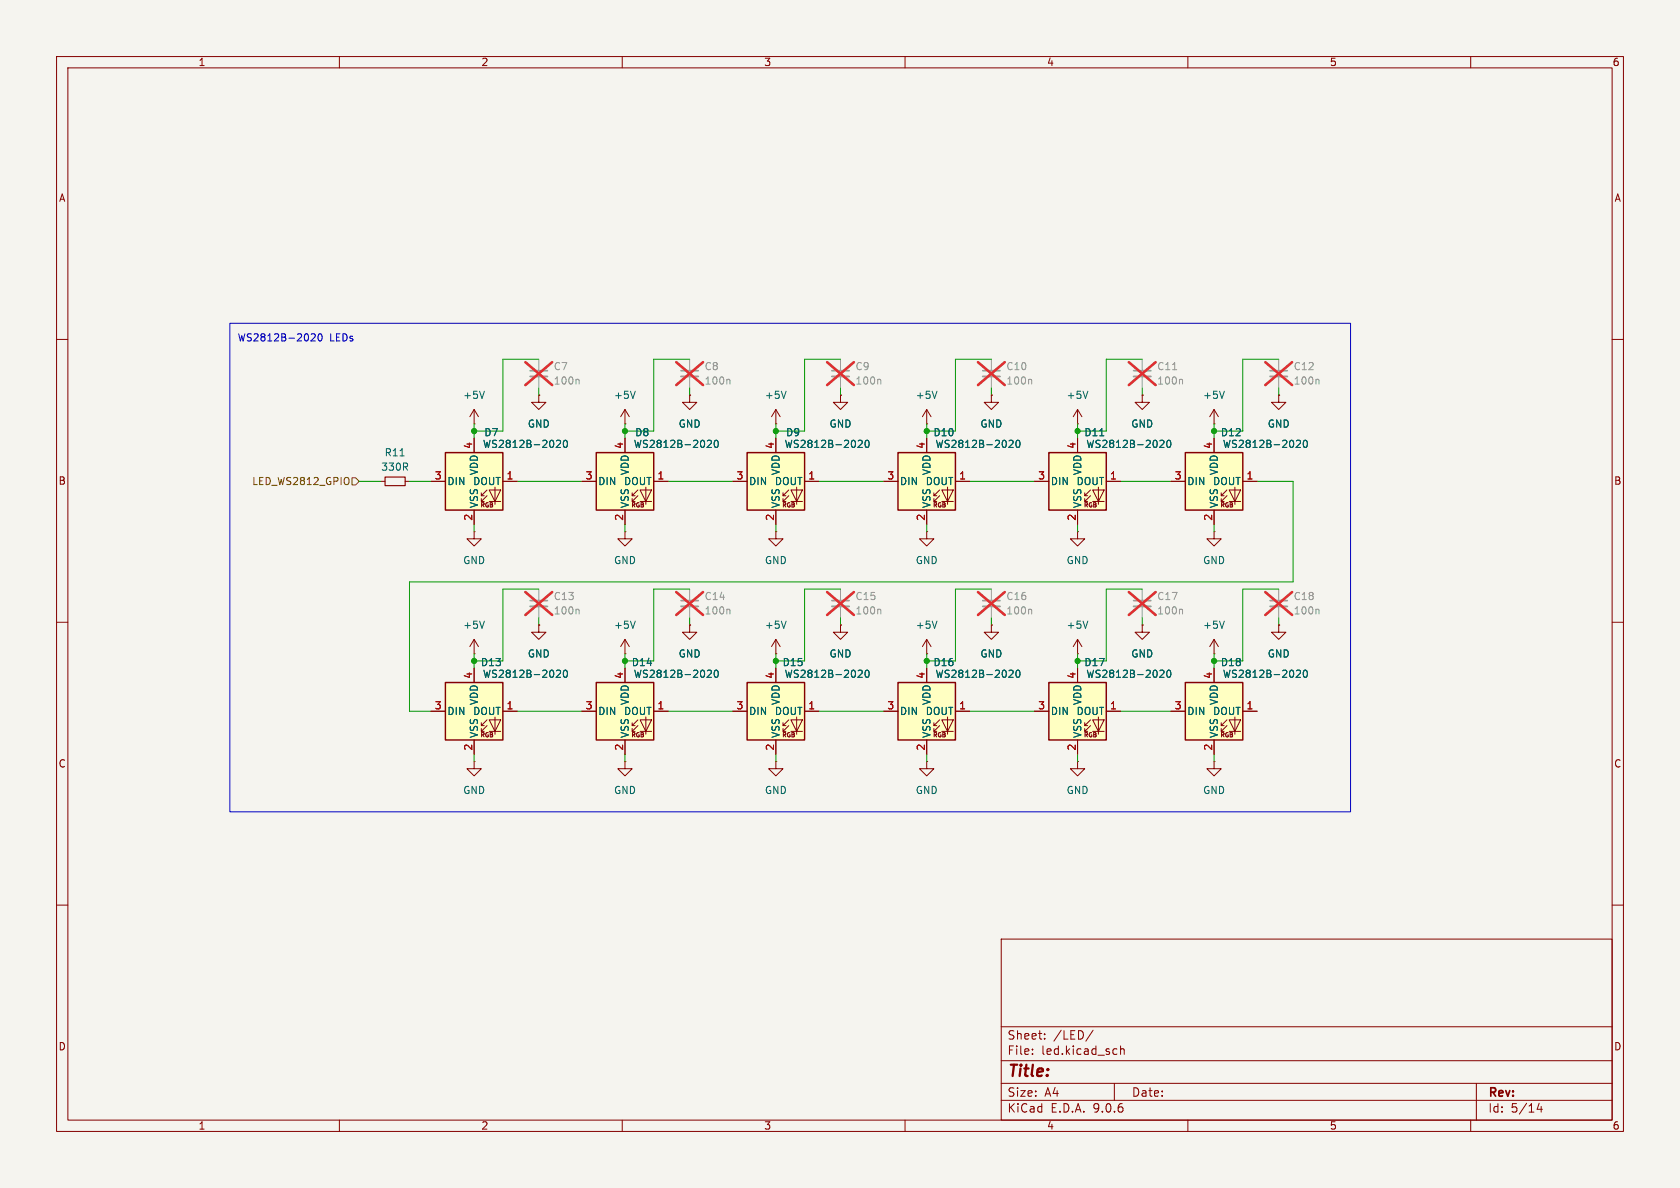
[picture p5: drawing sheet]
<svg xmlns="http://www.w3.org/2000/svg" width="297mm" height="210mm" viewBox="0 0 297 210" stroke-linecap="round" stroke-linejoin="round" font-family="sans-serif">
<path d="M0 0h297v210h-297z" fill="#f5f4ef" stroke="#f5f4ef" stroke-width=".18"/>
<g fill="none" stroke="#840000" stroke-width=".18">
<path d="M10 10h277v190h-277zM12 12h273v186h-273zM60 10v2M110 10v2M160 10v2M210 10v2M260 10v2M10 60h2M285 60h2M83.8 94v1.3h1.3l-1.3 1.2-1.3-1.2h1.3M83.8 94h.1M10 110h2"/>
<path d="M83.8 115.6h.1M83.8 113l-.7 1.3M83.8 113l.8 1.3M83.8 113v2.6M285 110h2M10 160h2M177 166h108v32h-108zM285 160h2M60 198v2M110 198v2M160 198v2M177 194.5h108"/>
<path d="M177 191.5h108M177 187.5h108M177 181.5h108M182.5 186.3v.1M182.5 185.5v.1M184.7 183.6v.1M184.7 182.8v.1M193.2 182.1l-1.2 2M197 191.5v3M197.3 185.4l.2 .1M197.5 186.3l-.2 .1M198.1 184.9v1.5"/>
<path d="M198.1 185.5l.2-.1 .4 .1v.9M210 198v2M260 198v2M261 191.5v6.5M272.1 195l-.4 1.1h1M272.5 195.6v1"/>
</g>
<path d="M85.6 109.8l-.4 1.3" fill="none" stroke="#006464" stroke-width=".18"/>
<path d="M78.7 120.7h10.2v10.1h-10.2z" fill="#ffffc2"/>
<g fill="none" stroke="#840000" stroke-width=".18">
<path d="M83.8 74.9h.1M83.8 72.4v2.5M83.8 72.4l-.7 1.3M83.8 72.4l.8 1.3M95.2 69.9v1.2h1.3l-1.3 1.3-1.2-1.3h1.2M95.2 69.9h.1M67.3 85.1h.8M71.6 85.1h.8M83.8 118.1v2.6M95.2 110.5v1.3h1.3l-1.3 1.2-1.2-1.2h1.2M95.2 110.5h.1M110.5 115.6h.1"/>
<path d="M110.5 113l-.8 1.3M110.5 113l.8 1.3M110.5 113v2.6M76.2 125.7h2.5M83.8 130.8v2.6M85.1 128.3h.5M85.1 129.3h.5M86.1 127.3l-1 1v-.5M86.1 128.3l-1 1v-.5M86.5 127.3h2l-1 2zM86.5 129.3h2M87.5 126.7v3.1"/>
<path d="M88.9 125.7h2.5"/>
</g>
<path d="M78.7 120.7h10.2v10.1h-10.2z" fill="none" stroke="#840000" stroke-width=".25"/>
<path d="M85.6 69.2l-.4 1.2M70.7 80.6h.8M98.4 118.6l.5-.1 .2 .3-.8 .9h.8M99.7 118.6l.2-.1a.68 .68 0 0 1 .4 .6 .68 .68 0 0 1-.4 .6l-.2-.1-.1-.3zM112.3 109.8l-.4 1.3" fill="none" stroke="#006464" stroke-width=".18"/>
<path d="M68.1 84.3h3.5v1.6h-3.5z" fill="none" stroke="#840000" stroke-width=".2"/>
<path d="M93.7 65.5h3.1M93.7 106.2h3.1M120.4 106.2h3" fill="none" stroke="#9c9b98" stroke-width=".3"/>
<path d="M93.7 66.5h3.1M93.7 107.2h3.1M120.4 107.2h3" fill="none" stroke="#9c9b98" stroke-width=".33"/>
<path d="M95.2 63.5v2M95.2 66.5v2.1M95.2 104.1v2.1M95.2 107.2v2M121.9 104.1v2.1M121.9 107.2v2" fill="none" stroke="#9c9b98" stroke-width=".18"/>
<path d="M102.2 67l.2 .2v.7M102.2 107.7l.2 .2v.6M128.9 107.7l.1 .2v.6" fill="none" stroke="#939391" stroke-width=".18"/>
<path d="M92.9 64l4.7 4.1M97.6 64l-4.7 4.1M92.9 104.7l4.7 4M97.6 104.7l-4.7 4M119.6 104.7l4.7 4M124.3 104.7l-4.7 4" fill="none" stroke="#e12e31" stroke-width=".46"/>
<path d="M78.7 80h10.2v10.2h-10.2z" fill="#ffffc2"/>
<g fill="none" stroke="#840000" stroke-width=".18">
<path d="M83.8 77.5v2.5M76.2 85.1h2.5M83.8 90.2v2.5M85.1 87.6h.5M85.1 88.6h.5M86.1 86.6l-1 1v-.5M86.1 87.6l-1 1v-.5M86.5 86.6h2l-1 2zM86.5 88.6h2M87.5 86.1v3.1M88.9 85.1h2.5M83.8 134.6v1.3h1.3l-1.3 1.3-1.3-1.3h1.3"/>
<path d="M83.8 134.6h.1M163.8 134.6v1.3h1.3l-1.3 1.3-1.2-1.3h1.2M163.8 134.6h.1M190.5 134.6v1.3h1.3l-1.3 1.3-1.3-1.3h1.3M190.5 134.6h.1"/>
</g>
<path d="M78.7 80h10.2v10.2h-10.2z" fill="none" stroke="#840000" stroke-width=".25"/>
<path d="M98.4 77.9l.5-.1 .2 .4-.8 .9h.8M99.7 77.9l.2-.1a.68 .68 0 0 1 .4 .7 .68 .68 0 0 1-.4 .6l-.2-.1-.1-.4z" fill="none" stroke="#006464" stroke-width=".18"/>
<path d="M173.7 65.5h3.1" fill="none" stroke="#9c9b98" stroke-width=".3"/>
<path d="M173.7 66.5h3.1" fill="none" stroke="#9c9b98" stroke-width=".33"/>
<path d="M175.3 63.5v2M175.3 66.5v2.1" fill="none" stroke="#9c9b98" stroke-width=".18"/>
<path d="M182.2 67l.2 .2v.7" fill="none" stroke="#939391" stroke-width=".18"/>
<path d="M172.9 64l4.7 4.1M177.6 64l-4.7 4.1" fill="none" stroke="#e12e31" stroke-width=".46"/>
<path d="M185.4 120.7h10.2v10.1h-10.2z" fill="#ffffc2"/>
<g fill="none" stroke="#840000" stroke-width=".18">
<path d="M175.3 110.5v1.3h1.2l-1.2 1.2-1.3-1.2h1.3M175.3 110.5h.1M190.5 118.1v2.6M201.9 110.5v1.3h1.3l-1.3 1.2-1.2-1.2h1.2M201.9 110.5h.1M182.9 125.7h2.5M190.5 130.8v2.6M191.8 128.3h.5M191.8 129.3h.5M192.8 127.3l-1 1v-.5M192.8 128.3l-1 1v-.5M193.2 127.3h2l-1 2z"/>
<path d="M193.2 129.3h2M194.2 126.7v3.1M195.6 125.7h2.5"/>
</g>
<path d="M185.4 120.7h10.2v10.1h-10.2z" fill="none" stroke="#840000" stroke-width=".25"/>
<path d="M205.1 118.6l.4-.1 .3 .3-.8 .9h.8M206.4 118.6l.2-.1a.68 .68 0 0 1 .4 .6 .68 .68 0 0 1-.4 .6l-.2-.1-.1-.3z" fill="none" stroke="#006464" stroke-width=".18"/>
<path d="M158.7 120.7h10.2v10.1h-10.2z" fill="#ffffc2"/>
<path d="M163.8 118.1v2.6M156.2 125.7h2.5M163.8 130.8v2.6M165.1 128.3h.5M165.1 129.3h.5M166.1 127.3l-1 1v-.5M166.1 128.3l-1 1v-.5M166.5 127.3h2l-1 2zM166.5 129.3h2M167.5 126.7v3.1M168.9 125.7h2.5" fill="none" stroke="#840000" stroke-width=".18"/>
<path d="M158.7 120.7h10.2v10.1h-10.2z" fill="none" stroke="#840000" stroke-width=".25"/>
<path d="M178.4 118.6l.5-.1 .2 .3-.8 .9h.8M179.7 118.6l.2-.1a.68 .68 0 0 1 .4 .6 .68 .68 0 0 1-.4 .6l-.2-.1-.1-.3z" fill="none" stroke="#006464" stroke-width=".18"/>
<path d="M200.4 65.5h3.1M224.5 65.5h3.1" fill="none" stroke="#9c9b98" stroke-width=".3"/>
<path d="M200.4 66.5h3.1M224.5 66.5h3.1" fill="none" stroke="#9c9b98" stroke-width=".33"/>
<path d="M201.9 63.5v2M201.9 66.5v2.1M226.1 63.5v2M226.1 66.5v2.1" fill="none" stroke="#9c9b98" stroke-width=".18"/>
<path d="M207.3 65.4h.7M208.9 67l.2 .2v.7M233 67l.2 .2v.7" fill="none" stroke="#939391" stroke-width=".18"/>
<path d="M199.6 64l4.7 4.1M204.3 64l-4.7 4.1M223.7 64l4.7 4.1M228.4 64l-4.7 4.1" fill="none" stroke="#e12e31" stroke-width=".46"/>
<path d="M209.5 80h10.2v10.2h-10.2z" fill="#ffffc2"/>
<g fill="none" stroke="#840000" stroke-width=".18">
<path d="M214.6 74.9h.1M214.6 72.4v2.5M214.6 77.5v2.5M214.6 72.4l-.7 1.3M214.6 72.4l.8 1.3M226.1 69.9v1.2h1.2l-1.2 1.3-1.3-1.3h1.3M226.1 69.9h.1M207 85.1h2.5M214.6 94v1.3h1.3l-1.3 1.2-1.2-1.2h1.2M214.6 94h.1M214.6 90.2v2.5M215.9 87.6h.5"/>
<path d="M215.9 88.6h.5M216.9 86.6l-1 1v-.5M216.9 87.6l-1 1v-.5M217.3 86.6h2l-1 2zM217.3 88.6h2M218.3 86.1v3.1M219.7 85.1h2.5M214.6 115.6h.1M214.6 113v2.6M214.6 113l-.7 1.3M214.6 113l.8 1.3"/>
</g>
<path d="M209.5 80h10.2v10.2h-10.2z" fill="none" stroke="#840000" stroke-width=".25"/>
<path d="M216.4 69.2l-.4 1.2M229.2 77.9l.5-.1 .2 .4-.8 .9h.8M230.5 77.9l.2-.1a.68 .68 0 0 1 .4 .7 .68 .68 0 0 1-.4 .6l-.2-.1-.1-.4zM216.4 109.8l-.4 1.3" fill="none" stroke="#006464" stroke-width=".18"/>
<path d="M200.4 106.2h3.1M224.5 106.2h3.1" fill="none" stroke="#9c9b98" stroke-width=".3"/>
<path d="M200.4 107.2h3.1M224.5 107.2h3.1" fill="none" stroke="#9c9b98" stroke-width=".33"/>
<path d="M201.9 104.1v2.1M201.9 107.2v2M226.1 104.1v2.1M226.1 107.2v2" fill="none" stroke="#9c9b98" stroke-width=".18"/>
<path d="M208.9 107.7l.2 .2v.6M233 107.7l.2 .2v.6" fill="none" stroke="#939391" stroke-width=".18"/>
<path d="M199.6 104.7l4.7 4M204.3 104.7l-4.7 4M223.7 104.7l4.7 4M228.4 104.7l-4.7 4" fill="none" stroke="#e12e31" stroke-width=".46"/>
<path d="M209.5 120.7h10.2v10.1h-10.2z" fill="#ffffc2"/>
<g fill="none" stroke="#840000" stroke-width=".18">
<path d="M163.8 94v1.3h1.3l-1.3 1.2-1.2-1.2h1.2M163.8 94h.1M190.5 94v1.3h1.3l-1.3 1.2-1.3-1.2h1.3M190.5 94h.1M163.8 115.6h.1M163.8 113l-.7 1.3M163.8 113l.8 1.3M163.8 113v2.6M190.5 115.6h.1M190.5 113l-.8 1.3M190.5 113l.8 1.3M190.5 113v2.6"/>
<path d="M214.6 118.1v2.6M226.1 110.5v1.3h1.2l-1.2 1.2-1.3-1.2h1.3M226.1 110.5h.1M207 125.7h2.5M214.6 134.6v1.3h1.3l-1.3 1.3-1.2-1.3h1.2M214.6 134.6h.1M214.6 130.8v2.6M215.9 128.3h.5M215.9 129.3h.5M216.9 127.3l-1 1v-.5M216.9 128.3l-1 1v-.5M217.3 127.3h2l-1 2z"/>
<path d="M217.3 129.3h2M218.3 126.7v3.1M219.7 125.7h2.5"/>
</g>
<path d="M209.5 120.7h10.2v10.1h-10.2z" fill="none" stroke="#840000" stroke-width=".25"/>
<path d="M165.6 109.8l-.4 1.3M192.3 109.8l-.4 1.3M229.2 118.6l.5-.1 .2 .3-.8 .9h.8M230.5 118.6l.2-.1a.68 .68 0 0 1 .4 .6 .68 .68 0 0 1-.4 .6l-.2-.1-.1-.3z" fill="none" stroke="#006464" stroke-width=".18"/>
<path d="M173.7 106.2h3.1" fill="none" stroke="#9c9b98" stroke-width=".3"/>
<path d="M173.7 107.2h3.1" fill="none" stroke="#9c9b98" stroke-width=".33"/>
<path d="M175.3 104.1v2.1M175.3 107.2v2" fill="none" stroke="#9c9b98" stroke-width=".18"/>
<path d="M182.2 107.7l.2 .2v.6" fill="none" stroke="#939391" stroke-width=".18"/>
<path d="M172.9 104.7l4.7 4M177.6 104.7l-4.7 4" fill="none" stroke="#e12e31" stroke-width=".46"/>
<path d="M158.7 80h10.2v10.2h-10.2z" fill="#ffffc2"/>
<g fill="none" stroke="#840000" stroke-width=".18">
<path d="M163.8 74.9h.1M163.8 72.4v2.5M163.8 77.5v2.5M163.8 72.4l-.7 1.3M163.8 72.4l.8 1.3M156.2 85.1h2.5M163.8 90.2v2.5M165.1 87.6h.5M165.1 88.6h.5M166.1 86.6l-1 1v-.5M166.1 87.6l-1 1v-.5M166.5 86.6h2l-1 2z"/>
<path d="M166.5 88.6h2M167.5 86.1v3.1M168.9 85.1h2.5"/>
</g>
<path d="M158.7 80h10.2v10.2h-10.2z" fill="none" stroke="#840000" stroke-width=".25"/>
<path d="M165.6 69.2l-.4 1.2M178.4 77.9l.5-.1 .2 .4-.8 .9h.8M179.7 77.9l.2-.1a.68 .68 0 0 1 .4 .7 .68 .68 0 0 1-.4 .6l-.2-.1-.1-.4z" fill="none" stroke="#006464" stroke-width=".18"/>
<path d="M185.4 80h10.2v10.2h-10.2z" fill="#ffffc2"/>
<g fill="none" stroke="#840000" stroke-width=".18">
<path d="M175.3 69.9v1.2h1.2l-1.2 1.3-1.3-1.3h1.3M175.3 69.9h.1M190.5 74.9h.1M190.5 72.4v2.5M190.5 77.5v2.5M190.5 72.4l-.8 1.3M190.5 72.4l.8 1.3M201.9 69.9v1.2h1.3l-1.3 1.3-1.2-1.3h1.2M201.9 69.9h.1M182.9 85.1h2.5M190.5 90.2v2.5M191.8 87.6h.5"/>
<path d="M191.8 88.6h.5M192.8 86.6l-1 1v-.5M192.8 87.6l-1 1v-.5M193.2 86.6h2l-1 2zM193.2 88.6h2M194.2 86.1v3.1M195.6 85.1h2.5M121.9 110.5v1.3h1.3l-1.3 1.2-1.3-1.2h1.3M121.9 110.5h.1M148.6 110.5v1.3h1.3l-1.3 1.2-1.3-1.2h1.3M148.6 110.5h.1M137.2 134.6v1.3h1.2l-1.2 1.3-1.3-1.3h1.3"/>
<path d="M137.2 134.6h.1"/>
</g>
<path d="M185.4 80h10.2v10.2h-10.2z" fill="none" stroke="#840000" stroke-width=".25"/>
<path d="M192.3 69.2l-.4 1.2M194.4 77h.8M205.1 77.9l.4-.1 .3 .4-.8 .9h.8M206.4 77.9l.2-.1a.68 .68 0 0 1 .4 .7 .68 .68 0 0 1-.4 .6l-.2-.1-.1-.4z" fill="none" stroke="#006464" stroke-width=".18"/>
<path d="M147.1 106.2h3" fill="none" stroke="#9c9b98" stroke-width=".3"/>
<path d="M147.1 107.2h3" fill="none" stroke="#9c9b98" stroke-width=".33"/>
<path d="M148.6 104.1v2.1M148.6 107.2v2" fill="none" stroke="#9c9b98" stroke-width=".18"/>
<path d="M155.5 107.7l.2 .2v.6" fill="none" stroke="#939391" stroke-width=".18"/>
<path d="M146.2 104.7l4.8 4M151 104.7l-4.8 4" fill="none" stroke="#e12e31" stroke-width=".46"/>
<path d="M132.1 120.7h10.1v10.1h-10.1z" fill="#ffffc2"/>
<g fill="none" stroke="#840000" stroke-width=".18">
<path d="M137.2 115.6h.1M137.2 113v2.6M137.2 118.1v2.6M137.2 113l-.8 1.3M137.2 113l.7 1.3M129.5 125.7h2.6M137.2 130.8v2.6M138.4 128.3h.5M138.4 129.3h.5M139.4 127.3l-1 1v-.5M139.4 128.3l-1 1v-.5M139.8 127.3h2.1l-1.1 2z"/>
<path d="M139.8 129.3h2.1M140.8 126.7v3.1M142.2 125.7h2.6"/>
</g>
<path d="M132.1 120.7h10.1v10.1h-10.1z" fill="none" stroke="#840000" stroke-width=".25"/>
<path d="M139 109.8l-.4 1.3M151.7 118.6l.5-.1 .2 .3-.7 .9h.7M153 118.6l.2-.1a.68 .68 0 0 1 .5 .6 .68 .68 0 0 1-.5 .6l-.2-.1-.1-.3z" fill="none" stroke="#006464" stroke-width=".18"/>
<path d="M132.1 80h10.1v10.2h-10.1z" fill="#ffffc2"/>
<g fill="none" stroke="#840000" stroke-width=".18">
<path d="M137.2 74.9h.1M137.2 72.4v2.5M137.2 77.5v2.5M137.2 72.4l-.8 1.3M137.2 72.4l.7 1.3M148.6 69.9v1.2h1.3l-1.3 1.3-1.3-1.3h1.3M148.6 69.9h.1M129.5 85.1h2.6M137.2 94v1.3h1.2l-1.2 1.2-1.3-1.2h1.3M137.2 94h.1M137.2 90.2v2.5M138.4 87.6h.5"/>
<path d="M138.4 88.6h.5M139.4 86.6l-1 1v-.5M139.4 87.6l-1 1v-.5M139.8 86.6h2.1l-1.1 2zM139.8 88.6h2.1M140.8 86.1v3.1M142.2 85.1h2.6"/>
</g>
<path d="M132.1 80h10.1v10.2h-10.1z" fill="none" stroke="#840000" stroke-width=".25"/>
<path d="M139 69.2l-.4 1.2M151.7 77.9l.5-.1 .2 .4-.7 .9h.7M153 77.9l.2-.1a.68 .68 0 0 1 .5 .7 .68 .68 0 0 1-.5 .6l-.2-.1-.1-.4z" fill="none" stroke="#006464" stroke-width=".18"/>
<path d="M147.1 65.5h3" fill="none" stroke="#9c9b98" stroke-width=".3"/>
<path d="M147.1 66.5h3" fill="none" stroke="#9c9b98" stroke-width=".33"/>
<path d="M148.6 63.5v2M148.6 66.5v2.1" fill="none" stroke="#9c9b98" stroke-width=".18"/>
<path d="M155.5 67l.2 .2v.7" fill="none" stroke="#939391" stroke-width=".18"/>
<path d="M146.2 64l4.8 4.1M151 64l-4.8 4.1" fill="none" stroke="#e12e31" stroke-width=".46"/>
<path d="M105.4 80h10.2v10.2h-10.2z" fill="#ffffc2"/>
<g fill="none" stroke="#840000" stroke-width=".18">
<path d="M110.5 74.9h.1M110.5 72.4v2.5M110.5 77.5v2.5M110.5 72.4l-.8 1.3M110.5 72.4l.8 1.3M121.9 69.9v1.2h1.3l-1.3 1.3-1.3-1.3h1.3M121.9 69.9h.1M102.9 85.1h2.5M110.5 94v1.3h1.3l-1.3 1.2-1.3-1.2h1.3M110.5 94h.1M110.5 90.2v2.5M111.8 87.6h.5"/>
<path d="M111.8 88.6h.5M112.8 86.6l-1 1v-.5M112.8 87.6l-1 1v-.5M113.2 86.6h2l-1 2zM113.2 88.6h2M114.2 86.1v3.1M115.6 85.1h2.5"/>
</g>
<path d="M105.4 80h10.2v10.2h-10.2z" fill="none" stroke="#840000" stroke-width=".25"/>
<path d="M112.3 69.2l-.4 1.2M125 77.9l.5-.1 .3 .4-.8 .9h.8M126.4 77.9l.2-.1a.68 .68 0 0 1 .4 .7 .68 .68 0 0 1-.4 .6l-.2-.1-.1-.4z" fill="none" stroke="#006464" stroke-width=".18"/>
<path d="M120.4 65.5h3" fill="none" stroke="#9c9b98" stroke-width=".3"/>
<path d="M120.4 66.5h3" fill="none" stroke="#9c9b98" stroke-width=".33"/>
<path d="M121.9 63.5v2M121.9 66.5v2.1" fill="none" stroke="#9c9b98" stroke-width=".18"/>
<path d="M128.9 67l.1 .2v.7" fill="none" stroke="#939391" stroke-width=".18"/>
<path d="M119.6 64l4.7 4.1M124.3 64l-4.7 4.1" fill="none" stroke="#e12e31" stroke-width=".46"/>
<path d="M105.4 120.7h10.2v10.1h-10.2z" fill="#ffffc2"/>
<g fill="none" stroke="#840000" stroke-width=".18">
<path d="M83.8 77.5v2.5M95.2 69.9h.1M110.5 77.5v2.5M121.9 69.9h.1M137.2 77.5v2.5M148.6 69.9h.1M163.8 77.5v2.5M175.3 69.9h.1M190.5 77.5v2.5M201.9 69.9h.1M214.6 77.5v2.5M226.1 69.9h.1"/>
<path d="M76.2 85.1h2.5M83.8 90.2v2.5M88.9 85.1h2.5M102.9 85.1h2.5M110.5 90.2v2.5M115.6 85.1h2.5M129.5 85.1h2.6M137.2 90.2v2.5M142.2 85.1h2.6M156.2 85.1h2.5M163.8 90.2v2.5M168.9 85.1h2.5"/>
<path d="M182.9 85.1h2.5M190.5 90.2v2.5M195.6 85.1h2.5M207 85.1h2.5M214.6 90.2v2.5M219.7 85.1h2.5M83.8 118.1v2.6M95.2 110.5h.1M110.5 118.1v2.6M121.9 110.5h.1M137.2 118.1v2.6M148.6 110.5h.1"/>
<path d="M163.8 118.1v2.6M175.3 110.5h.1M190.5 118.1v2.6M201.9 110.5h.1M214.6 118.1v2.6M226.1 110.5h.1M76.2 125.7h2.5M83.8 130.8v2.6M88.9 125.7h2.5M102.9 125.7h2.5M110.5 134.6v1.3h1.3l-1.3 1.3-1.3-1.3h1.3M110.5 134.6h.1"/>
<path d="M110.5 130.8v2.6M111.8 128.3h.5M111.8 129.3h.5M112.8 127.3l-1 1v-.5M112.8 128.3l-1 1v-.5M113.2 127.3h2l-1 2zM113.2 129.3h2M114.2 126.7v3.1M115.6 125.7h2.5M129.5 125.7h2.6M137.2 130.8v2.6M142.2 125.7h2.6"/>
<path d="M156.2 125.7h2.5M163.8 130.8v2.6M168.9 125.7h2.5M182.9 125.7h2.5M190.5 130.8v2.6M195.6 125.7h2.5M207 125.7h2.5M214.6 130.8v2.6M219.7 125.7h2.5"/>
</g>
<path d="M105.4 120.7h10.2v10.1h-10.2z" fill="none" stroke="#840000" stroke-width=".25"/>
<g fill="none" stroke="#006464" stroke-width=".18">
<path d="M98.4 77.9l.5-.1 .2 .4-.8 .9h.8M99.7 77.9l.2-.1a.68 .68 0 0 1 .4 .7 .68 .68 0 0 1-.4 .6l-.2-.1-.1-.4zM125 77.9l.5-.1 .3 .4-.8 .9h.8M126.4 77.9l.2-.1a.68 .68 0 0 1 .4 .7 .68 .68 0 0 1-.4 .6l-.2-.1-.1-.4zM151.7 77.9l.5-.1 .2 .4-.7 .9h.7M153 77.9l.2-.1a.68 .68 0 0 1 .5 .7 .68 .68 0 0 1-.5 .6l-.2-.1-.1-.4zM178.4 77.9l.5-.1 .2 .4-.8 .9h.8M179.7 77.9l.2-.1a.68 .68 0 0 1 .4 .7 .68 .68 0 0 1-.4 .6l-.2-.1-.1-.4zM194.4 77h.8M205.1 77.9l.4-.1 .3 .4-.8 .9h.8M206.4 77.9l.2-.1a.68 .68 0 0 1 .4 .7 .68 .68 0 0 1-.4 .6l-.2-.1-.1-.4zM229.2 77.9l.5-.1 .2 .4-.8 .9h.8"/>
<path d="M230.5 77.9l.2-.1a.68 .68 0 0 1 .4 .7 .68 .68 0 0 1-.4 .6l-.2-.1-.1-.4zM98.4 118.6l.5-.1 .2 .3-.8 .9h.8M99.7 118.6l.2-.1a.68 .68 0 0 1 .4 .6 .68 .68 0 0 1-.4 .6l-.2-.1-.1-.3zM125 118.6l.5-.1 .3 .3-.8 .9h.8M126.4 118.6l.2-.1a.68 .68 0 0 1 .4 .6 .68 .68 0 0 1-.4 .6l-.2-.1-.1-.3zM151.7 118.6l.5-.1 .2 .3-.7 .9h.7M153 118.6l.2-.1a.68 .68 0 0 1 .5 .6 .68 .68 0 0 1-.5 .6l-.2-.1-.1-.3zM178.4 118.6l.5-.1 .2 .3-.8 .9h.8M179.7 118.6l.2-.1a.68 .68 0 0 1 .4 .6 .68 .68 0 0 1-.4 .6l-.2-.1-.1-.3zM205.1 118.6l.4-.1 .3 .3-.8 .9h.8M206.4 118.6l.2-.1a.68 .68 0 0 1 .4 .6 .68 .68 0 0 1-.4 .6l-.2-.1-.1-.3zM229.2 118.6l.5-.1 .2 .3-.8 .9h.8"/>
<path d="M230.5 118.6l.2-.1a.68 .68 0 0 1 .4 .6 .68 .68 0 0 1-.4 .6l-.2-.1-.1-.3z"/>
</g>
<path d="M61.5 84.5a.9 .9 0 0 1 0 1.1M62.2 84.5h.7l.6 .6-.6 .6h-.7z" fill="none" stroke="#725600" stroke-width=".18"/>
<g fill="none" stroke="#009600" stroke-width=".18">
<path d="M83.8 74.9v2.6M95.2 63.5h-6.3v12.7h-5.1M95.2 68.6v1.3M110.5 74.9v2.6M121.9 63.5h-6.3v12.7h-5.1M121.9 68.6v1.3M137.2 74.9v2.6M148.6 63.5h-6.4v12.7h-5M148.6 68.6v1.3M163.8 74.9v2.6M175.3 63.5h-6.4v12.7h-5.1M175.3 68.6v1.3"/>
<path d="M190.5 74.9v2.6M201.9 63.5h-6.3v12.7h-5.1M201.9 68.6v1.3M214.6 74.9v2.6M226.1 68.6v1.3M226.1 63.5h-6.4v12.7h-5.1M63.5 85.1h3.8M72.4 85.1h3.8M83.8 92.7v1.3M91.4 85.1h11.5M110.5 92.7v1.3M118.1 85.1h11.4"/>
<path d="M137.2 92.7v1.3M144.8 85.1h11.4M163.8 92.7v1.3M171.4 85.1h11.5M190.5 92.7v1.3M198.1 85.1h8.9M214.6 92.7v1.3M222.2 85.1h6.4v17.8h-156.2v22.8h3.8M83.8 115.6v2.5M95.2 104.1h-6.3v12.7h-5.1M95.2 109.2v1.3M110.5 115.6v2.5"/>
<path d="M121.9 104.1h-6.3v12.7h-5.1M121.9 109.2v1.3M137.2 115.6v2.5M148.6 104.1h-6.4v12.7h-5M148.6 109.2v1.3M163.8 115.6v2.5M175.3 104.1h-6.4v12.7h-5.1M175.3 109.2v1.3M190.5 115.6v2.5M201.9 104.1h-6.3v12.7h-5.1M201.9 109.2v1.3M214.6 115.6v2.5"/>
<path d="M226.1 104.1h-6.4v12.7h-5.1M226.1 109.2v1.3M83.8 133.4v1.2M91.4 125.7h11.5M110.5 133.4v1.2M118.1 125.7h11.4M137.2 133.4v1.2M144.8 125.7h11.4M163.8 133.4v1.2M171.4 125.7h11.5M190.5 133.4v1.2M198.1 125.7h8.9"/>
<path d="M214.6 133.4v1.2"/>
</g>
<path d="M40.6 57.2h198.2v86.3h-198.2zM55 59.1l.5-.1 .2 .4-.7 .9h.7M56.3 59.1l.2-.1a.68 .68 0 0 1 .5 .6 .68 .68 0 0 1-.5 .7l-.2-.1-.1-.4z" fill="none" stroke="#0000c2" stroke-width=".18"/>
<g fill="#009600" stroke="#009600" stroke-width=".18">
<circle cx="83.8" cy="76.2" r=".46"/>
<circle cx="110.5" cy="116.8" r=".46"/>
<circle cx="83.8" cy="116.8" r=".46"/>
<circle cx="163.8" cy="116.8" r=".46"/>
<circle cx="137.2" cy="116.8" r=".46"/>
<circle cx="190.5" cy="76.2" r=".46"/>
<circle cx="163.8" cy="76.2" r=".46"/>
<circle cx="137.2" cy="76.2" r=".46"/>
<circle cx="190.5" cy="116.8" r=".46"/>
<circle cx="214.6" cy="76.2" r=".46"/>
<circle cx="214.6" cy="116.8" r=".46"/>
<circle cx="110.5" cy="76.2" r=".46"/>
</g>
<text font-size="2.8" fill="#840000" x="178" y="190.9">Title:</text>
<g font-size="2.1" fill="#840000">
<text x="178" y="184">Sheet:</text>
<text x="186.2" y="184">/LED/</text>
<text x="178" y="186.7">File:</text>
<text x="184.1" y="186.7">led.kicad_sch</text>
<text x="178" y="196.9">KiCad</text>
<text x="178" y="194.1">Size:</text>
<text x="184.7" y="194.1">A4</text>
<text x="185.7" y="196.9">E.D.A.</text>
<text x="193.3" y="196.9">9.0.6</text>
<text x="200" y="194.1">Date:</text>
<text x="263" y="194.3">Rev:</text>
<text x="263" y="196.9">Id:</text>
<text x="267.1" y="196.9">5/14</text>
</g>
<g font-size="1.8" fill="#840000">
<text x="35" y="11.9">1</text>
<text x="85" y="11.9">2</text>
<text x="135" y="11.9">3</text>
<text x="185" y="11.9">4</text>
<text x="235" y="11.9">5</text>
<text x="285" y="11.9">6</text>
<text x="10.3" y="35.9">A</text>
<text x="285.3" y="35.9">A</text>
<text x="10.3" y="85.9">B</text>
<text x="285.3" y="85.9">B</text>
<text x="10.3" y="135.9">C</text>
<text x="285.3" y="135.9">C</text>
<text x="10.3" y="185.9">D</text>
<text x="285.3" y="185.9">D</text>
<text x="35" y="199.9">1</text>
<text x="85" y="199.9">2</text>
<text x="135" y="199.9">3</text>
<text x="185" y="199.9">4</text>
<text x="235" y="199.9">5</text>
<text x="285" y="199.9">6</text>
</g>
<g font-size="1.8" fill="#0000c2">
<text x="41.9" y="60.6">WS2812B-2020</text>
<text x="58.3" y="60.6">LEDs</text>
</g>
<g font-size="1.8" fill="#939391">
<text x="97.8" y="65.6">C7</text>
<text x="124.5" y="65.6">C8</text>
<text x="151.1" y="65.6">C9</text>
<text x="177.8" y="65.6">C10</text>
<text x="204.5" y="65.6">C11</text>
<text x="228.6" y="65.6">C12</text>
<text x="97.8" y="68.2">100n</text>
<text x="124.5" y="68.2">100n</text>
<text x="151.1" y="68.2">100n</text>
<text x="177.8" y="68.2">100n</text>
<text x="204.5" y="68.2">100n</text>
<text x="228.6" y="68.2">100n</text>
<text x="97.8" y="106.3">C13</text>
<text x="124.5" y="106.3">C14</text>
<text x="151.1" y="106.3">C15</text>
<text x="177.8" y="106.3">C16</text>
<text x="204.5" y="106.3">C17</text>
<text x="228.6" y="106.3">C18</text>
<text x="97.8" y="108.8">100n</text>
<text x="124.5" y="108.8">100n</text>
<text x="151.1" y="108.8">100n</text>
<text x="177.8" y="108.8">100n</text>
<text x="204.5" y="108.8">100n</text>
<text x="228.6" y="108.8">100n</text>
</g>
<g font-size="1.8" fill="#006464">
<text x="81.8" y="70.7">+5V</text>
<text x="108.5" y="70.7">+5V</text>
<text x="135.1" y="70.7">+5V</text>
<text x="161.8" y="70.7">+5V</text>
<text x="188.5" y="70.7">+5V</text>
<text x="212.6" y="70.7">+5V</text>
<text x="85.5" y="77.3">D7</text>
<text x="93.2" y="75.8">GND</text>
<text x="112.2" y="77.3">D8</text>
<text x="119.9" y="75.8">GND</text>
<text x="138.9" y="77.3">D9</text>
<text x="146.6" y="75.8">GND</text>
<text x="164.9" y="77.3">D10</text>
<text x="173.2" y="75.8">GND</text>
<text x="191.6" y="77.3">D11</text>
<text x="199.9" y="75.8">GND</text>
<text x="215.7" y="77.3">D12</text>
<text x="224" y="75.8">GND</text>
<text x="67.3" y="83.4">330R</text>
<text x="67.9" y="80.9">R11</text>
<text x="85.3" y="79.4">WS2812B-2020</text>
<text x="111.9" y="79.4">WS2812B-2020</text>
<text x="138.6" y="79.4">WS2812B-2020</text>
<text x="165.3" y="79.4">WS2812B-2020</text>
<text x="192" y="79.4">WS2812B-2020</text>
<text x="216.1" y="79.4">WS2812B-2020</text>
<text x="79" y="86">DIN</text>
<text x="83.5" y="86">DOUT</text>
<text x="84.7" y="89.9" transform="rotate(-90 84.7 89.9)">VSS</text>
<text x="84.7" y="84.1" transform="rotate(-90 84.7 84.1)">VDD</text>
<text x="105.7" y="86">DIN</text>
<text x="110.2" y="86">DOUT</text>
<text x="111.4" y="89.9" transform="rotate(-90 111.4 89.9)">VSS</text>
<text x="111.4" y="84.1" transform="rotate(-90 111.4 84.1)">VDD</text>
<text x="132.3" y="86">DIN</text>
<text x="136.9" y="86">DOUT</text>
<text x="138" y="89.9" transform="rotate(-90 138 89.9)">VSS</text>
<text x="138" y="84.1" transform="rotate(-90 138 84.1)">VDD</text>
<text x="159" y="86">DIN</text>
<text x="163.6" y="86">DOUT</text>
<text x="164.7" y="89.9" transform="rotate(-90 164.7 89.9)">VSS</text>
<text x="164.7" y="84.1" transform="rotate(-90 164.7 84.1)">VDD</text>
<text x="185.7" y="86">DIN</text>
<text x="190.2" y="86">DOUT</text>
<text x="191.4" y="89.9" transform="rotate(-90 191.4 89.9)">VSS</text>
<text x="191.4" y="84.1" transform="rotate(-90 191.4 84.1)">VDD</text>
<text x="209.8" y="86">DIN</text>
<text x="214.4" y="86">DOUT</text>
<text x="215.5" y="89.9" transform="rotate(-90 215.5 89.9)">VSS</text>
<text x="215.5" y="84.1" transform="rotate(-90 215.5 84.1)">VDD</text>
<text x="81.8" y="99.9">GND</text>
<text x="108.5" y="99.9">GND</text>
<text x="135.1" y="99.9">GND</text>
<text x="161.8" y="99.9">GND</text>
<text x="188.5" y="99.9">GND</text>
<text x="212.6" y="99.9">GND</text>
<text x="81.8" y="111.4">+5V</text>
<text x="108.5" y="111.4">+5V</text>
<text x="135.1" y="111.4">+5V</text>
<text x="161.8" y="111.4">+5V</text>
<text x="188.5" y="111.4">+5V</text>
<text x="212.6" y="111.4">+5V</text>
<text x="84.9" y="118">D13</text>
<text x="93.2" y="116.4">GND</text>
<text x="111.6" y="118">D14</text>
<text x="119.9" y="116.4">GND</text>
<text x="138.3" y="118">D15</text>
<text x="146.6" y="116.4">GND</text>
<text x="164.9" y="118">D16</text>
<text x="173.2" y="116.4">GND</text>
<text x="191.6" y="118">D17</text>
<text x="199.9" y="116.4">GND</text>
<text x="215.7" y="118">D18</text>
<text x="224" y="116.4">GND</text>
<text x="84.7" y="124.7" transform="rotate(-90 84.7 124.7)">VDD</text>
<text x="85.3" y="120">WS2812B-2020</text>
<text x="111.4" y="124.7" transform="rotate(-90 111.4 124.7)">VDD</text>
<text x="111.9" y="120">WS2812B-2020</text>
<text x="138" y="124.7" transform="rotate(-90 138 124.7)">VDD</text>
<text x="138.6" y="120">WS2812B-2020</text>
<text x="164.7" y="124.7" transform="rotate(-90 164.7 124.7)">VDD</text>
<text x="165.3" y="120">WS2812B-2020</text>
<text x="191.4" y="124.7" transform="rotate(-90 191.4 124.7)">VDD</text>
<text x="192" y="120">WS2812B-2020</text>
<text x="215.5" y="124.7" transform="rotate(-90 215.5 124.7)">VDD</text>
<text x="216.1" y="120">WS2812B-2020</text>
<text x="79" y="126.6">DIN</text>
<text x="83.5" y="126.6">DOUT</text>
<text x="84.7" y="130.6" transform="rotate(-90 84.7 130.6)">VSS</text>
<text x="105.7" y="126.6">DIN</text>
<text x="110.2" y="126.6">DOUT</text>
<text x="111.4" y="130.6" transform="rotate(-90 111.4 130.6)">VSS</text>
<text x="132.3" y="126.6">DIN</text>
<text x="136.9" y="126.6">DOUT</text>
<text x="138" y="130.6" transform="rotate(-90 138 130.6)">VSS</text>
<text x="159" y="126.6">DIN</text>
<text x="163.6" y="126.6">DOUT</text>
<text x="164.7" y="130.6" transform="rotate(-90 164.7 130.6)">VSS</text>
<text x="185.7" y="126.6">DIN</text>
<text x="190.2" y="126.6">DOUT</text>
<text x="191.4" y="130.6" transform="rotate(-90 191.4 130.6)">VSS</text>
<text x="209.8" y="126.6">DIN</text>
<text x="214.4" y="126.6">DOUT</text>
<text x="215.5" y="130.6" transform="rotate(-90 215.5 130.6)">VSS</text>
<text x="81.8" y="140.6">GND</text>
<text x="108.5" y="140.6">GND</text>
<text x="135.1" y="140.6">GND</text>
<text x="161.8" y="140.6">GND</text>
<text x="188.5" y="140.6">GND</text>
<text x="212.6" y="140.6">GND</text>
</g>
<g font-size="1.8" fill="#a90000">
<text x="83.6" y="79.4" transform="rotate(-90 83.6 79.4)">4</text>
<text x="110.2" y="79.4" transform="rotate(-90 110.2 79.4)">4</text>
<text x="136.9" y="79.4" transform="rotate(-90 136.9 79.4)">4</text>
<text x="163.6" y="79.4" transform="rotate(-90 163.6 79.4)">4</text>
<text x="190.2" y="79.4" transform="rotate(-90 190.2 79.4)">4</text>
<text x="214.4" y="79.4" transform="rotate(-90 214.4 79.4)">4</text>
<text x="76.8" y="84.8">3</text>
<text x="89.5" y="84.8">1</text>
<text x="103.4" y="84.8">3</text>
<text x="116.1" y="84.8">1</text>
<text x="130.1" y="84.8">3</text>
<text x="142.8" y="84.8">1</text>
<text x="156.8" y="84.8">3</text>
<text x="169.5" y="84.8">1</text>
<text x="183.4" y="84.8">3</text>
<text x="196.1" y="84.8">1</text>
<text x="207.6" y="84.8">3</text>
<text x="220.3" y="84.8">1</text>
<text x="83.6" y="92.1" transform="rotate(-90 83.6 92.1)">2</text>
<text x="110.2" y="92.1" transform="rotate(-90 110.2 92.1)">2</text>
<text x="136.9" y="92.1" transform="rotate(-90 136.9 92.1)">2</text>
<text x="163.6" y="92.1" transform="rotate(-90 163.6 92.1)">2</text>
<text x="190.2" y="92.1" transform="rotate(-90 190.2 92.1)">2</text>
<text x="214.4" y="92.1" transform="rotate(-90 214.4 92.1)">2</text>
<text x="76.8" y="125.5">3</text>
<text x="83.6" y="120.1" transform="rotate(-90 83.6 120.1)">4</text>
<text x="89.5" y="125.5">1</text>
<text x="103.4" y="125.5">3</text>
<text x="110.2" y="120.1" transform="rotate(-90 110.2 120.1)">4</text>
<text x="116.1" y="125.5">1</text>
<text x="130.1" y="125.5">3</text>
<text x="136.9" y="120.1" transform="rotate(-90 136.9 120.1)">4</text>
<text x="142.8" y="125.5">1</text>
<text x="156.8" y="125.5">3</text>
<text x="163.6" y="120.1" transform="rotate(-90 163.6 120.1)">4</text>
<text x="169.5" y="125.5">1</text>
<text x="183.4" y="125.5">3</text>
<text x="190.2" y="120.1" transform="rotate(-90 190.2 120.1)">4</text>
<text x="196.1" y="125.5">1</text>
<text x="207.6" y="125.5">3</text>
<text x="214.4" y="120.1" transform="rotate(-90 214.4 120.1)">4</text>
<text x="220.3" y="125.5">1</text>
<text x="83.6" y="132.8" transform="rotate(-90 83.6 132.8)">2</text>
<text x="110.2" y="132.8" transform="rotate(-90 110.2 132.8)">2</text>
<text x="136.9" y="132.8" transform="rotate(-90 136.9 132.8)">2</text>
<text x="163.6" y="132.8" transform="rotate(-90 163.6 132.8)">2</text>
<text x="190.2" y="132.8" transform="rotate(-90 190.2 132.8)">2</text>
<text x="214.4" y="132.8" transform="rotate(-90 214.4 132.8)">2</text>
</g>
<text font-size="1.8" fill="#725600" x="44.5" y="86">LED_WS2812_GPIO</text>
<g font-size="1.1" fill="#840000">
<text x="84.8" y="89.9">RGB</text>
<text x="111.5" y="89.9">RGB</text>
<text x="138.2" y="89.9">RGB</text>
<text x="164.8" y="89.9">RGB</text>
<text x="191.5" y="89.9">RGB</text>
<text x="215.6" y="89.9">RGB</text>
<text x="84.8" y="130.5">RGB</text>
<text x="111.5" y="130.5">RGB</text>
<text x="138.2" y="130.5">RGB</text>
<text x="164.8" y="130.5">RGB</text>
<text x="191.5" y="130.5">RGB</text>
<text x="215.6" y="130.5">RGB</text>
</g>
</svg>
